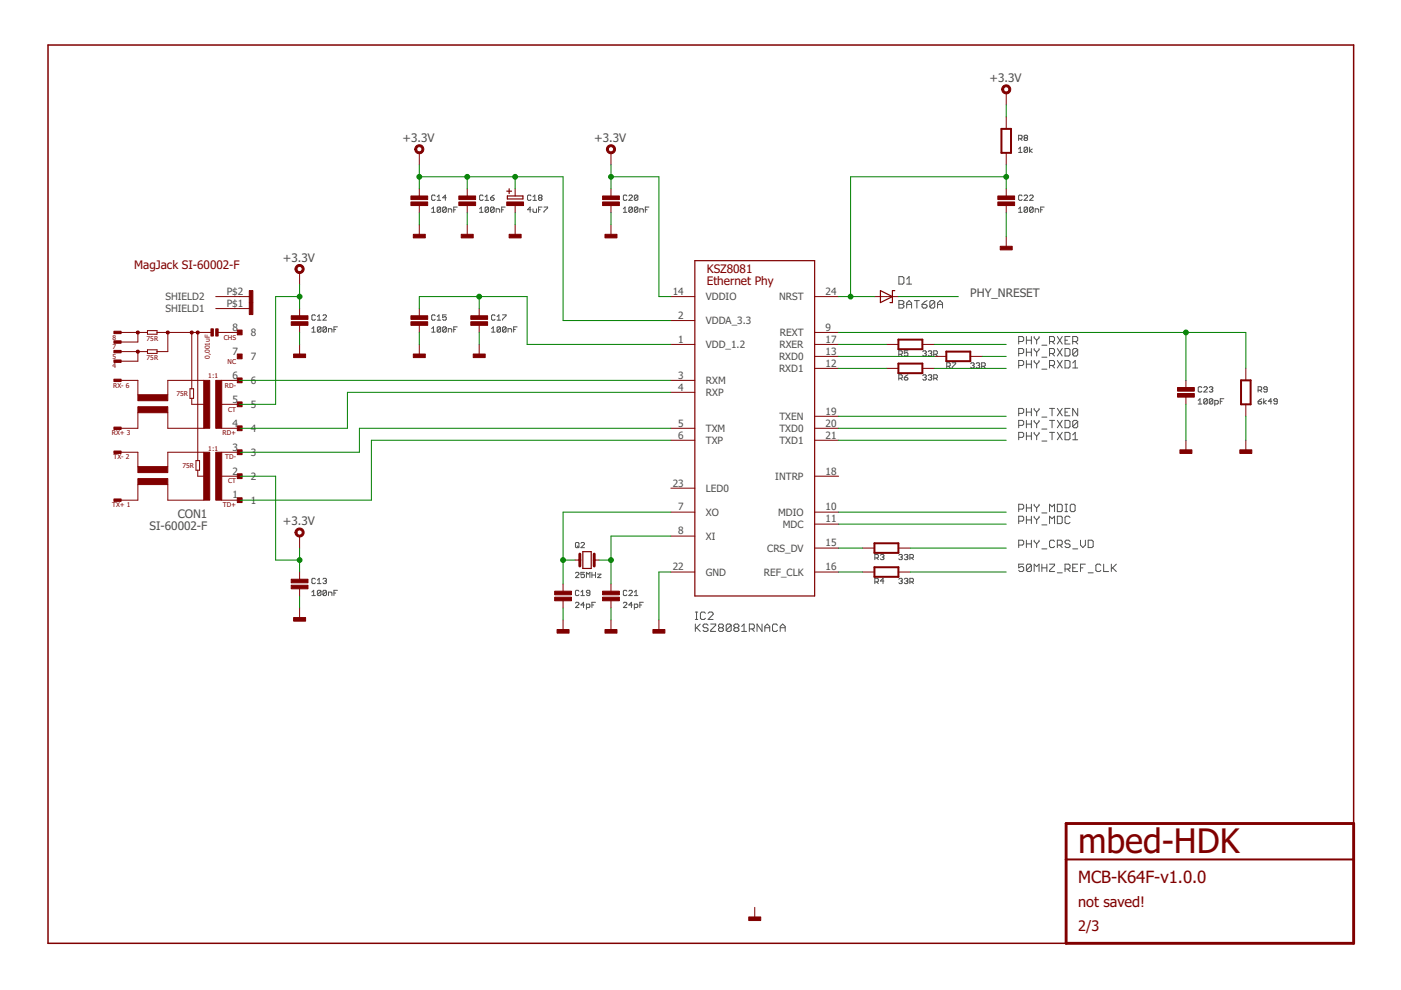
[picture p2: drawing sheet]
<svg xmlns="http://www.w3.org/2000/svg" width="297mm" height="210mm" viewBox="0 0 297 210" stroke-linecap="round" stroke-linejoin="round" font-family="sans-serif">
<g fill="none" stroke="#505050" stroke-width=".21">
<path d="M216 31.6l.3-.4v1.1M216 32.3h.7M216 29.4h.5l.2-.2v-.3l-.2-.2h-.5v1.1M216.3 29.4l.4 .4M217.3 29.2l-.2-.2 .2-.3 .6 .2-.2 .3M217.3 29.2l-.2 .2 .2 .4 .6-.2-.2-.4M217.3 29.2h.4M217.9 31.4l-.2-.2h-.4l-.2 .2v.8M217.9 31.4v.8l-.2 .1-.6-.1M217.9 31.4l-.8 .8M218.3 31.2v1.1M218.9 31.6l-.6 .4 .6 .3"/>
<path d="M91.5 45h.8M91.5 44.3l.4-.4v1.1M92.3 41.6l-.2-.2h-.4l-.2 .2v.7l.2 .2h.4l.2-.2M92.7 42.5h.7M92.7 41.7l.4-.3v1.1M93.4 44.1v.7l-.1 .2h-.4l-.2-.2M93.4 44.1l-.1-.2h-.4l-.2 .2v.7M93.4 44.1l-.7 .7M94.6 44.1v.7l-.2 .2h-.4l-.1-.2M94.6 44.1l-.2-.2h-.4l-.1 .2v.7M94.6 41.9h-.7l.5-.5v1.1M94.6 44.1l-.7 .7"/>
<path d="M95 45v-.7h.6l.2 .2v.5M96.2 44.5h.4M96.9 43.9h-.7v1.1M101.7 45h.7M101.7 44.3l.3-.4v1.1M102.4 41.6l-.2-.2h-.3l-.2 .2v.7l.2 .2h.3l.2-.2M102.8 42.5h.8M102.8 41.7l.4-.3v1.1M103.6 44.1v.7l-.2 .2h-.4l-.2-.2M103.6 44.1l-.2-.2h-.4l-.2 .2v.7M103.6 44.1l-.8 .7M104 41.9h.6l.2 .4-.2 .2h-.4l-.2-.2z"/>
<path d="M104.8 44.1v.7l-.2 .2h-.4l-.2-.2M104.8 44.1l-.2-.2h-.4l-.2 .2v.7M104.8 44.1l-.8 .7M104.8 41.4l-.8 .5M105.2 45v-.7h.5l.2 .2v.5M106.4 44.5h.3M107.1 43.9h-.7v1.1M112.6 44.5h-.8l.6-.6v1.1M112.6 41.6l-.2-.2h-.4l-.2 .2v.7l.2 .2h.4l.2-.2M113 44.3v.5l.2 .2h.5v-.7M113 42.5h.7M113 41.7l.4-.3v1.1"/>
<path d="M114.2 44.5h.4M114.4 41.9l-.2-.2 .2-.3h.3l.2 .2-.2 .3M114.4 41.9l-.2 .2 .2 .4h.3l.2-.2-.2-.4M114.4 41.9h.3M114.9 43.9h-.7v1.1M115.3 43.9h.8v.2l-.8 .7v.2M132.2 44.3l.3-.4v1.1M132.2 45h.7M132.9 41.6l-.2-.2h-.4l-.1 .2v.7l.1 .2h.4l.2-.2M133.3 41.6l.2-.2h.4l.2 .2v.1l-.8 .8h.8M134.1 44.1v.7l-.2 .2h-.4l-.2-.2M134.1 44.1l-.2-.2h-.4l-.2 .2v.7"/>
<path d="M134.1 44.1l-.8 .7M135.2 41.6l-.2-.2h-.3l-.2 .2v.7M135.2 44.1l-.2-.2h-.3l-.2 .2v.7M135.2 41.6v.7l-.2 .2h-.3l-.2-.2M135.2 44.1v.7l-.2 .2h-.3l-.2-.2M135.2 44.1l-.7 .7M135.2 41.6l-.7 .7M135.7 45v-.7h.5l.2 .2v.5M136.8 44.5h.4M137.6 43.9h-.8v1.1M190.6 58.7h.8l.2 .2v1.1l-.2 .2h-.8zM192.2 59.2l.5-.5v1.5"/>
<path d="M216 45h.7M216 44.3l.3-.4v1.1M216.7 41.6l-.2-.2h-.3l-.2 .2v.7l.2 .2h.3l.2-.2M217.1 41.6l.2-.2h.4l.2 .2v.1l-.8 .8h.8M217.9 44.1v.7l-.2 .2h-.4l-.2-.2M217.9 44.1l-.2-.2h-.4l-.2 .2v.7M217.9 44.1l-.8 .7M218.3 41.6l.2-.2h.4l.2 .2v.1l-.8 .8h.8M219.1 44.1v.7l-.2 .2h-.4l-.2-.2M219.1 44.1l-.2-.2h-.4l-.2 .2v.7M219.1 44.1l-.8 .7M219.5 45v-.7h.5l.2 .2v.5"/>
<path d="M220.6 44.5h.4M221.4 43.9h-.8v1.1M66.1 69.7l.4-.4v1.1M66.1 70.4h.8M66.9 67l-.2-.2h-.4l-.2 .2v.7l.2 .2h.4l.2-.2M67.3 67.1l.4-.3v1.1M67.3 67.9h.8M68.1 69.5l-.2-.2h-.4l-.2 .2v.7M68.1 69.5v.7l-.2 .2h-.4l-.2-.2M68.1 69.5l-.8 .7M68.5 67l.1-.2h.4l.2 .2v.1l-.7 .8h.7M69.2 69.5v.7l-.2 .2h-.4l-.1-.2"/>
<path d="M69.2 69.5l-.2-.2h-.4l-.1 .2v.7M69.2 69.5l-.7 .7M69.6 70.4v-.7h.6l.2 .1v.6M70.8 69.8h.4M71.5 69.3h-.7v1.1M91.5 69.7l.4-.4v1.1M91.5 70.4h.8M92.3 67l-.2-.2h-.4l-.2 .2v.7l.2 .2h.4l.2-.2M92.7 67.1l.4-.3v1.1M92.7 67.9h.7M93.4 69.5l-.1-.2h-.4l-.2 .2v.7M93.4 69.5v.7l-.1 .2h-.4l-.2-.2"/>
<path d="M93.4 69.5l-.7 .7M94.6 66.8h-.7v.5l.3-.2 .4 .2v.4l-.2 .2h-.4l-.1-.2M94.6 69.5l-.2-.2h-.4l-.1 .2v.7M94.6 69.5v.7l-.2 .2h-.4l-.1-.2M94.6 69.5l-.7 .7M95 70.4v-.7h.6l.2 .1v.6M96.2 69.8h.4M96.9 69.3h-.7v1.1M104.2 69.7l.4-.4v1.1M104.2 70.4h.8M105 67l-.2-.2h-.4l-.2 .2v.7l.2 .2h.4l.2-.2M105.4 67.9h.7"/>
<path d="M105.4 67.1l.4-.3v1.1M106.1 69.5v.7l-.2 .2h-.3l-.2-.2M106.1 69.5l-.2-.2h-.3l-.2 .2v.7M106.1 69.5l-.7 .7M106.6 66.8h.7l-.7 1.1M107.3 69.5v.7l-.2 .2h-.4l-.1-.2M107.3 69.5l-.2-.2h-.4l-.1 .2v.7M107.3 69.5l-.7 .7M107.7 70.4v-.7h.6l.2 .1v.6M108.9 69.8h.4M109.6 69.3h-.7v1.1M190.6 75.1h.5l.2-.2v-.3l-.2-.2h-.5v1.1"/>
<path d="M190.6 63.7h.8l.2 .3v.3l-.2 .2 .2 .3v.2l-.2 .3h-.8zM190.6 64.5h.8M190.9 75.1l.4 .4M192.2 64.5h1.1M192.2 65.3v-1l.5-.6 .6 .6v1M192.2 60.2h1.1M192.5 74.4h-.8v.5l.4-.1 .4 .1v.4l-.2 .2h-.4l-.2-.2M192.5 79.5l-.8 .5M193.9 63.7h1M194.4 63.7v1.6M195.5 64.5h.8l.3 .3v.2l-.3 .3h-.5l-.3-.3zM195.6 74.6l.2-.2h.4l.2 .2-.2 .3"/>
<path d="M195.6 79.7l.2-.2h.4l.2 .2-.2 .3M196 74.9h.2M196.2 74.9l.2 .2-.2 .4h-.4l-.2-.2M196.6 63.7l-1.1 .8M196.8 74.6l.2-.2h.4l.1 .2-.1 .3M196.8 79.7l.2-.2h.4l.1 .2-.1 .3M197.2 74.9h.2M197.4 74.9l.1 .2-.1 .4h-.4l-.2-.2M198 75.1h.5l.2-.2v-.3l-.2-.2h-.5v1.1M198.2 64l-.3-.3h-.5l-.3 .3v1M198.2 64v1l-.3 .3h-.5l-.3-.3M198.2 64l-1.1 1"/>
<path d="M198.4 75.1l.3 .4M198.8 64.5h1M198.8 65.3v-1l.5-.6 .5 .6v1M200.7 77.7h.6l.2-.2v-.4l-.2-.2h-.6v1.1M201.1 77.7l.4 .3M201.9 76.9h.7l-.7 1.1M205.8 77.1l.2-.2h.4l.1 .2-.1 .4M206.2 77.5h.2M206.4 77.5l.1 .2-.1 .3h-.4l-.2-.1M207 77.1l.2-.2h.3l.2 .2-.2 .4M207.3 77.5h.2M207.5 77.5l.2 .2-.2 .3h-.3l-.2-.1"/>
<path d="M208.1 77.7h.6l.2-.2v-.4l-.2-.2h-.6v1.1M208.5 77.7l.4 .3M216 75h.8l.2-.3v-.5l-.2-.3h-.8v1.6M216 77.5h.8l.2-.3v-.5l-.2-.3h-.8v1.6M216 72.4h.8l.2-.3v-.5l-.2-.2h-.8v1.5M217.6 71.4v1.5M217.6 73.9v1.6M217.6 76.4v1.6M217.6 72.1h1.1M217.6 74.7h1.1M217.6 77.2h1.1M218.7 71.4v1.5"/>
<path d="M218.7 73.9v1.6M218.7 76.4v1.6M219.3 71.4v.2l.5 .5M219.3 73.9v.3l.5 .5M219.3 76.4v.3l.5 .5M219.8 72.1v.8M219.8 74.7v.8M219.8 77.2v.8M220.3 71.4v.2l-.5 .5M220.3 73.9v.3l-.5 .5M220.3 76.4v.3l-.5 .5M220.9 73.2h1.1"/>
<path d="M220.9 75.7h1.1M220.9 78.3h1.1M222.5 75h.8l.3-.3v-.5l-.3-.3h-.8v1.6M222.5 77.5h.8l.3-.3v-.5l-.3-.3h-.8v1.6M222.5 72.4h.8l.3-.3v-.5l-.3-.2h-.8v1.5M223.1 72.4l.5 .5M223.1 75l.5 .5M223.1 77.5l.5 .5M224.2 71.4l1 1.5M224.2 73.9l1 1.6M224.2 76.4l1 1.6M225.2 71.4l-1 1.5"/>
<path d="M225.2 73.9l-1 1.6M225.2 76.4l-1 1.6M225.8 73.9h.8l.3 .3v1l-.3 .3h-.8zM225.8 76.4h.8l.3 .3v1l-.3 .3h-.8zM225.8 72.1h.5M226.9 71.4h-1.1v1.5h1.1M227.4 78h1.1M227.4 72.4h.8l.3-.3v-.5l-.3-.2h-.8v1.5M227.4 77l.6-.6v1.6M228 72.4l.5 .5M228.5 74.2v1l-.3 .3h-.5l-.3-.3M228.5 74.2l-.3-.3h-.5l-.3 .3v1"/>
<path d="M228.5 74.2l-1.1 1M190.6 80.2h.5l.2-.2v-.3l-.2-.2h-.5v1.1M190.9 80.2l.4 .4M191.7 80h.6l.2 .4-.2 .2h-.4l-.2-.2zM196 80h.2M196.2 80l.2 .2-.2 .4h-.4l-.2-.2M197.2 80h.2M197.4 80l.1 .2-.1 .4h-.4l-.2-.2M198 80.2h.5l.2-.2v-.3l-.2-.2h-.5v1.1M198.4 80.2l.3 .4M216 87.7h.8l.2-.3v-.6l-.2-.2h-.8v1.6M216 90.2h.8l.2-.3v-.5l-.2-.3h-.8v1.6"/>
<path d="M216 92.7h.8l.2-.2v-.6l-.2-.2h-.8v1.5M217.6 86.6v1.6M217.6 89.1v1.6M217.6 91.7v1.5M217.6 87.4h1.1M217.6 89.9h1.1M217.6 92.5h1.1M218.7 86.6v1.6M218.7 89.1v1.6M218.7 91.7v1.5M219.3 86.6v.2l.5 .6M219.3 89.1v.3l.5 .5"/>
<path d="M219.3 91.7v.2l.5 .6M219.8 87.4v.8M219.8 89.9v.8M219.8 92.5v.7M220.3 86.6v.2l-.5 .6M220.3 89.1v.3l-.5 .5M220.3 91.7v.2l-.5 .6M220.9 88.4h1.1M220.9 91h1.1M220.9 93.5h1.1M222.5 86.6h1.1M222.5 89.1h1.1"/>
<path d="M222.5 91.7h1.1M223.1 86.6v1.6M223.1 89.1v1.6M223.1 91.7v1.5M224.2 86.6l1 1.6M224.2 89.1l1 1.6M224.2 91.7l1 1.5M225.2 86.6l-1 1.6M225.2 89.1l-1 1.6M225.2 91.7l-1 1.5M225.8 89.1h.8l.3 .3v1l-.3 .3h-.8zM225.8 91.7h.8l.3 .2v1.1l-.3 .2h-.8z"/>
<path d="M225.8 87.4h.5M226.9 86.6h-1.1v1.6h1.1M227.4 92.2l.6-.5v1.5M227.4 93.2h1.1M228.5 86.6v1.6l-1.1-1.6v1.6M228.5 89.4l-.3-.3h-.5l-.3 .3v1M228.5 89.4v1l-.3 .3h-.5l-.3-.3M228.5 89.4l-1.1 1M254 85.7h.8M254 84.9l.4-.4v1.2M254.8 82.2l-.2-.2h-.4l-.2 .2v.7l.2 .2h.4l.2-.2M255.2 82.2l.2-.2h.4l.2 .2v.2l-.8 .7h.8"/>
<path d="M256 84.7v.8l-.2 .2h-.4l-.2-.2M256 84.7l-.2-.2h-.4l-.2 .2v.8M256 84.7l-.8 .8M256.4 82.2l.2-.2h.3l.2 .2-.2 .3M256.8 82.5h.1M256.9 82.5l.2 .2-.2 .4h-.3l-.2-.2M257.1 84.7l-.2-.2h-.3l-.2 .2v.8M257.1 84.7v.8l-.2 .2h-.3l-.2-.2M257.1 84.7l-.7 .8M257.6 85.7h.5l.2-.2v-.4l-.2-.2h-.5v1.1M258.7 85.1h.4M259.5 84.5h-.8v1.2"/>
<path d="M266.7 82.7h.6l.2-.2v-.3l-.2-.2h-.6v1.1M266.7 85.1h.6l.2 .4-.2 .2h-.4l-.2-.2zM267.1 82.7l.4 .4M267.5 84.5l-.8 .6M267.9 84.5v1.2M268.5 84.9l-.6 .4 .6 .4M268.7 82.5h-.6l-.2-.1 .2-.4h.4l.2 .2v.7l-.2 .2h-.4l-.2-.2M269.6 85.1h-.7l.6-.6v1.2M270.8 85.1h-.5l-.2-.2 .2-.4h.3l.2 .2v.8l-.2 .2h-.3l-.2-.2M122 115.2l.2-.2h.4l.1 .2v.8l-.1 .1h-.4l-.2-.1zM122.4 115.8l.3 .3M123.2 115.2l.2-.2 .5 .2v.2l-.7 .7h.7"/>
<path d="M185.5 118.3h.6l.1-.2v-.4l-.1-.1h-.6v1.1M185.9 118.3l.3 .4M186.6 117.7l.2-.1h.4l.2 .1-.2 .4M187 118.1h.2M187.2 118.1l.2 .2-.2 .4h-.4l-.2-.2M190.6 117.7l.5-.1 .2 .1-.2 .4M190.9 118.1h.2M191.1 118.1l.2 .2-.2 .4-.5-.2M191.7 117.7l.2-.1h.4l.2 .1-.2 .4M192.1 118.1h.2M192.3 118.1l.2 .2-.2 .4h-.4l-.2-.2M192.9 118.3h.6l.2-.2v-.4l-.2-.1h-.6v1.1"/>
<path d="M193.3 118.3l.4 .4M216 107.9h.8l.2-.2v-.5l-.2-.3h-.8v1.6M216 110.5h.8l.2-.3v-.5l-.2-.2h-.8v1.5M216 115.6h.8l.2-.3v-.5l-.2-.3h-.8v1.6M217 119.6h-1v.8l.5-.3h.3l.2 .3v.5l-.2 .3h-.6l-.2-.3M217.6 106.9v1.6M217.6 109.5v1.5M217.6 114.5v1.6M217.6 110.2h1.1M217.6 115.3h1.1M217.6 107.7h1.1M218.7 119.9l-1.1 1"/>
<path d="M218.7 119.9l-.3-.3h-.5l-.3 .3v1M218.7 106.9v1.6M218.7 109.5v1.5M218.7 114.5v1.6M218.7 119.9v1l-.3 .3h-.5l-.3-.3M219.3 106.9v.3l.5 .5M219.3 109.5v.2l.5 .5M219.3 114.5v.3l.5 .5M219.8 107.7v.8M219.8 110.2v.8M219.8 115.3v.8M220.3 106.9v.3l-.5 .5"/>
<path d="M220.3 109.5v.2l-.5 .5M220.3 114.5v.3l-.5 .5M220.9 111.3h1.1M220.9 116.4h1.1M220.9 108.8h1.1M220.9 119.6v1.6M222 119.6v1.6M222.5 108.5v-1.6l.6 .5 .5-.5v1.6M222.5 111v-1.5l.6 .5 .5-.5v1.5M222.5 119.6h1.1v.3l-1.1 1v.3h1.1M223.6 114.8l-.3-.3h-.5l-.3 .3v1l.3 .3h.5l.3-.3M224.2 109.5h.8l.2 .2v1.1l-.2 .2h-.8z"/>
<path d="M224.2 106.9h.8l.2 .3v1l-.2 .3h-.8zM224.2 115.6h.8l.2-.3v-.5l-.2-.3h-.8v1.6M224.7 115.6l.5 .5M225.8 106.9h.5M225.8 108.5h.5M226.1 106.9v1.6M226.9 109.7l-.3-.2h-.5l-.3 .2v1.1l.3 .2h.5l.3-.2M226.9 114.8l-.3-.3h-.5l-.3 .3v.3l.3 .2h.5l.3 .3v.2l-.3 .3h-.5l-.3-.3M227.2 106.9h.5l.2 .3v1l-.2 .3h-.5l-.3-.3v-1zM227.4 116.4h1.1M228.5 119.6h-1.1v1.6h1.1M229.1 114.5v1.1l.5 .5 .5-.5v-1.1"/>
<path d="M230.1 119.6h-1v1.6M230.7 114.5h.8l.3 .3v1l-.3 .3h-.8zM233.4 119.9l-.2-.3h-.6l-.3 .3v1l.3 .3h.6l.2-.3M234 119.6v1.6h1M235.6 119.6v1.6M236.7 119.6l-1.1 1M66.1 125.5l.4-.3v1.1M66.1 126.3h.8M66.9 122.8l-.2-.2h-.4l-.2 .2v.7l.2 .2h.4l.2-.2M67.3 123.7h.8M67.3 123l.4-.4v1.1M68.1 125.3l-.2-.1h-.4l-.2 .1v.8"/>
<path d="M68.1 125.3v.8l-.2 .2h-.4l-.2-.2M68.1 125.3l-.8 .8M68.5 122.8l.1-.2h.4l.2 .2-.2 .4M68.8 123.2h.2M69 123.2l.2 .2-.2 .3h-.4l-.1-.2M69.2 125.3l-.2-.1h-.4l-.1 .1v.8M69.2 125.3v.8l-.2 .2h-.4l-.1-.2M69.2 125.3l-.7 .8M69.6 126.3v-.8h.6l.2 .2v.6M70.8 125.7h.4M71.5 125.2h-.7v1.1M122 121.5l.2-.2h.4l.1 .2v.2l-.7 .8h.7"/>
<path d="M122 127.9l.2-.2h.4l.1 .2v.2l-.7 .7h.7M122.7 125.3l-.1-.1h-.4l-.2 .1v.8l.2 .2h.4l.1-.2M123.2 126.3h.7M123.2 125.5l.3-.3v1.1M123.9 121.3h-.7v.6l.3-.2 .4 .2v.4l-.2 .2h-.3l-.2-.2M123.9 128.3h-.7l.5-.6v1.1M124.3 122.5v-1.2l.4 .4 .4-.4v1.2M124.3 128.8h.6l.2-.2-.2-.5h-.6v1.1M125.1 125.7h-.6l-.2-.2 .2-.3h.4l.2 .1v.8l-.2 .2h-.4l-.2-.2M125.5 121.3v1.2M125.5 121.9h.8M125.5 128.3h.4"/>
<path d="M126.3 127.7h-.8v1.1M126.3 121.3v1.2M126.7 121.7h.7l-.7 .8h.7M132.2 127.9l.1-.2h.4l.2 .2v.2l-.7 .7h.7M132.9 125.3l-.2-.1h-.4l-.1 .1v.8l.1 .2h.4l.2-.2M133.3 125.3l.2-.1h.4l.2 .1v.2l-.8 .8h.8M134.1 128.3h-.8l.6-.6v1.1M134.5 128.8h.5l.2-.2v-.3l-.2-.2h-.5v1.1M134.5 125.5l.4-.3v1.1M134.5 126.3h.7M135.7 128.3h.3M136.4 127.7h-.7v1.1"/>
<path d="M147.4 132.3v1.6M147.4 131.3h.5M147.4 129.8h.5M147.7 133.1l.8 .8M147.7 129.8v1.5M148.5 132.3l-1.1 1M149.6 130l-.3-.2h-.5l-.3 .2v1.1l.3 .2h.5l.3-.2M150.1 132.6l-.3-.3h-.5l-.2 .3v.2l.2 .3h.5l.3 .2v.3l-.3 .3h-.5l-.2-.3M150.1 130l.3-.2h.5l.3 .2v.3l-1.1 1h1.1M150.7 132.3h1v.3l-1 1v.3h1M152.6 133.1l-.3-.3v-.2l.3-.3h.5l.3 .3v.2l-.3 .3M152.6 133.1h.5"/>
<path d="M152.6 133.1l-.3 .2v.3l.3 .3h.5l.3-.3v-.3l-.3-.2M155 132.6l-.3-.3h-.5l-.2 .3v1M155 132.6v1l-.3 .3h-.5l-.2-.3M155 132.6l-1 1M155.9 133.1l-.3-.3v-.2l.3-.3h.5l.3 .3v.2l-.3 .3M155.9 133.1h.5M155.9 133.1l-.3 .2v.3l.3 .3h.5l.3-.3v-.3l-.3-.2M157.2 133.9h1.1M157.2 132.8l.6-.5v1.6M158.9 133.3h.8l.2-.2v-.5l-.2-.3h-.8v1.6M159.4 133.3l.5 .6M161.6 132.3v1.6l-1.1-1.6v1.6"/>
<path d="M162.2 133.1h1M162.2 133.9v-1.1l.5-.5 .5 .5v1.1M164.8 132.6l-.2-.3h-.6l-.2 .3v1l.2 .3h.6l.2-.3M165.4 133.1h1.1M165.4 133.9v-1.1l.5-.5 .6 .5v1.1M185.5 123.4h.6l.1-.2v-.4l-.1-.2h-.6v1.1M185.9 123.4l.3 .3M187.4 123.2h-.8l.6-.6v1.1M190.6 122.8l.2-.2h.3l.2 .2-.2 .4M190.9 123.2h.2M191.1 123.2l.2 .2-.2 .3h-.3l-.2-.2M191.7 122.8l.2-.2h.4l.2 .2-.2 .4"/>
<path d="M192.1 123.2h.2M192.3 123.2l.2 .2-.2 .3h-.4l-.2-.2M192.9 123.4h.6l.2-.2v-.4l-.2-.2h-.6v1.1M193.3 123.4l.4 .3M219.3 121.2v-1.6l.5 .5 .5-.5v1.6M220.9 120.4h1.1M224.2 121.5h1M225.8 120.6h.8l.3-.2v-.5l-.3-.3h-.8v1.6M226.3 120.6l.6 .6M227.4 120.4h.6M229.1 120.4h.5M230.7 121.5h1.1"/>
<path d="M235.9 120.4l.8 .8"/>
</g>
<path d="M287 174.6v-165.1h-276.8v190.5h215.8" fill="none" stroke="#800000" stroke-width=".32"/>
<path d="M122.9 117.5v2.5M126 117.5v2.5M226 174.6h61v25.4h-61z" fill="none" stroke="#800000" stroke-width=".61"/>
<path d="M212.3 27.3h2.1v5.1h-2.1zM190.5 72h5.1v2h-5.1zM190.5 77.1h5.1v2h-5.1zM200.6 74.5h5.1v2.1h-5.1zM263.1 80.6h2.1v5.1h-2.1zM185.4 115.2h5.1v2h-5.1zM185.4 120.3h5.1v2h-5.1zM226 182.2h61" fill="none" stroke="#800000" stroke-width=".42"/>
<path d="M107.4 40.5h1.1M107.6 41.6h3.3v.6h-3.3zM107.9 40v1M147.3 55.3h25.4v71.1h-25.4zM186.7 61.6l2.5 1.3-2.5 1.3zM189.7 61.6h-.5v2.6h-.5M123.6 117h1.7v3.5h-1.7z" fill="none" stroke="#800000" stroke-width=".25"/>
<g fill="none" stroke="#800000" stroke-width=".21">
<path d="M213.3 19.7v2.5M88.9 32.4v2.5M129.5 32.4v2.5M213.3 24.8v2.5M213.3 32.4v2.5M63.5 57.8v2.5M88.9 40v1.6M88.9 43.6v1.5M88.9 47.6v2.6M99.1 40v1.6M99.1 43.6v1.5M99.1 47.6v2.6"/>
<path d="M109.2 40v1.6M109.2 43.6v1.5M109.2 47.6v2.6M129.5 40v1.6M129.5 43.6v1.5M129.5 47.6v2.6M213.3 40v1.6M213.3 43.6v1.5M213.3 50.2v2.5M25.7 70.5h5.6M25.7 74.5h5.6M29.2 70.5v2h-3.5"/>
<path d="M29.2 74.5v2.1h-3.5M31.3 70.1h2v.8h-2zM31.3 74.2h2v.7h-2zM33.3 70.5h11.4M35.6 70.5v4h-2.3M40.7 70.5v11.9M41.9 70.5v27.2M45.7 62.9h7.7M45.7 65.4h7.7M46.2 70.5h4.6M63.5 65.4v1.6M63.5 69v1.5"/>
<path d="M63.5 73v2.6M88.9 65.4v1.6M88.9 69v1.5M88.9 73v2.6M101.6 65.4v1.6M101.6 69v1.5M101.6 73v2.6M142.2 62.9h5.1M142.2 73h5.1M142.2 68h5.1M172.7 70.5h5.1M172.7 62.9h5.1"/>
<path d="M172.7 75.6h5.1M172.7 78.1h5.1M172.7 73h5.1M185.4 62.9h5.1M187.9 78.1h2.6M187.9 73h2.6M195.6 78.1h2.5M195.6 73h2.5M198.1 75.6h2.5M205.7 75.6h2.6M264.1 78.1v2.5M25.7 80.6h3.5v3.1"/>
<path d="M25.7 95.9h3.5v3M29.2 87.5v3.3h-3.5M35.6 87.5v3.3h7.6M40.3 82.4h.7v2.1h-.7zM40.7 84.5v1.2h2.8M41.6 97.7h.7v2h-.7zM41.9 99.7v1.3h1.3M43.2 80.6h-7.6v3.1M43.2 95.9h-7.6v3M47 80.6h3.8M47 90.8h3.8M47 95.9h3.8"/>
<path d="M47 85.7h3.8M142.2 80.6h5.1M142.2 83.2h5.1M142.2 90.8h5.1M142.2 93.3h5.1M172.7 90.8h5.1M172.7 93.3h5.1M172.7 88.3h5.1M251.4 80.6v1.6M251.4 84.2v1.5M251.4 93.3v2.6M264.1 85.7v2.6"/>
<path d="M264.1 93.3v2.6M29.2 102.7v3.3h-3.5M35.6 102.7v3.3h7.6M47 101h3.8M47 106h3.8M63.5 113.7v2.5M121.9 118.7h1M126 118.7h1M142.2 103.5h5.1M142.2 108.6h5.1M142.2 113.7h5.1M172.7 116.2h5.1"/>
<path d="M172.7 101h5.1M172.7 111.1h5.1M172.7 108.6h5.1M182.9 116.2h2.5M190.5 116.2h2.5M63.5 121.3v1.5M63.5 124.8v1.6M63.5 128.9v2.5M119.4 123.8v1.5M119.4 127.4v1.5M119.4 131.4v2.6M129.5 123.8v1.5"/>
<path d="M129.5 127.4v1.5M129.5 131.4v2.6M139.7 131.4v2.6M142.2 121.3h5.1M172.7 121.3h5.1M182.9 121.3h2.5M190.5 121.3h2.5M160 192.4v2.5"/>
</g>
<g fill="#800000" stroke="#800000" stroke-width=".21">
<path d="M117.6 125.3h3.6v.8h-3.6z"/>
<path d="M117.6 126.6h3.6v.8h-3.6z"/>
<path d="M127.8 125.3h3.5v.8h-3.5z"/>
<path d="M127.8 126.6h3.5v.8h-3.5z"/>
<path d="M118.1 133.5h2.5v.7h-2.5z"/>
<path d="M128.3 133.5h2.5v.7h-2.5z"/>
<path d="M138.4 133.5h2.6v.7h-2.6z"/>
<path d="M127.8 41.6h3.5v.7h-3.5z"/>
<path d="M127.8 42.8h3.5v.8h-3.5z"/>
<path d="M128.3 49.7h2.5v.7h-2.5z"/>
<path d="M87.1 41.6h3.6v.7h-3.6z"/>
<path d="M87.1 42.8h3.6v.8h-3.6z"/>
<path d="M97.3 41.6h3.5v.7h-3.5z"/>
<path d="M97.3 42.8h3.5v.8h-3.5z"/>
<path d="M87.6 49.7h2.6v.7h-2.6z"/>
<path d="M97.8 49.7h2.5v.7h-2.5z"/>
<path d="M107.9 49.7h2.6v.7h-2.6z"/>
<path d="M99.8 67h3.6v.7h-3.6z"/>
<path d="M99.8 68.2h3.6v.8h-3.6z"/>
<path d="M87.1 67h3.6v.7h-3.6z"/>
<path d="M87.1 68.2h3.6v.8h-3.6z"/>
<path d="M87.6 75.1h2.6v.7h-2.6z"/>
<path d="M100.3 75.1h2.6v.7h-2.6z"/>
<path d="M107.4 42.8h3.6v.8h-3.6z"/>
<path d="M211.6 41.6h3.5v.7h-3.5z"/>
<path d="M211.6 42.8h3.5v.8h-3.5z"/>
<path d="M212.1 52.2h2.5v.8h-2.5z"/>
<path d="M262.9 95.4h2.5v.7h-2.5z"/>
<path d="M249.7 82.2h3.5v.7h-3.5z"/>
<path d="M249.7 83.4h3.5v.8h-3.5z"/>
<path d="M250.2 95.4h2.5v.7h-2.5z"/>
<path d="M158.7 194.4h2.6v.8h-2.6z"/>
<path d="M50.3 105.5h1v1.1h-1z"/>
<path d="M50.3 100.5h1v1h-1z"/>
<path d="M50.3 95.4h1v1h-1z"/>
<path d="M45.7 95.9h1.3v10.1h-1.3z"/>
<path d="M43.2 95.9h1.3v10.1h-1.3z"/>
<path d="M29.2 101.5h6.4v1.2h-6.4z"/>
<path d="M29.2 98.9h6.4v1.3h-6.4z"/>
<path d="M50.3 90.3h1v1h-1z"/>
<path d="M50.3 85.2h1v1h-1z"/>
<path d="M50.3 80.1h1v1.1h-1z"/>
<path d="M45.7 80.6h1.3v10.2h-1.3z"/>
<path d="M43.2 80.6h1.3v10.2h-1.3z"/>
<path d="M29.2 86.2h6.4v1.3h-6.4z"/>
<path d="M29.2 83.7h6.4v1.3h-6.4z"/>
<path d="M45.7 69.7h.5v1.5h-.5z"/>
<path d="M44.7 69.7h.5v1.5h-.5z"/>
<path d="M24.2 76.3h1.5v.5h-1.5z"/>
<path d="M24.2 74.3h1.5v.5h-1.5z"/>
<path d="M24.2 72.3h1.5v.5h-1.5z"/>
<path d="M24.2 70.2h1.5v.5h-1.5z"/>
<path d="M24.2 80.4h1.5v.5h-1.5z"/>
<path d="M24.2 90.6h1.5v.5h-1.5z"/>
<path d="M24.2 95.6h1.5v.5h-1.5z"/>
<path d="M24.2 105.8h1.5v.5h-1.5z"/>
<path d="M50.3 75.1h1v1h-1z"/>
<path d="M50.3 70h1v1h-1z"/>
<path d="M61.7 67h3.6v.7h-3.6z"/>
<path d="M61.7 68.2h3.6v.8h-3.6z"/>
<path d="M62.3 75.1h2.5v.7h-2.5z"/>
<path d="M61.7 122.8h3.6v.8h-3.6z"/>
<path d="M61.7 124.1h3.6v.7h-3.6z"/>
<path d="M62.3 130.9h2.5v.8h-2.5z"/>
<path d="M52.9 61.6h.7v2.6h-.7z"/>
<path d="M52.9 64.2h.7v2.5h-.7z"/>
</g>
<g fill="#800000" stroke="#800000" stroke-width=".21">
<path d="M128.8 31.1a.97 .97 0 0 1 1.5 0 .97 .97 0 0 1-.5 1.5 .97 .97 0 0 1-1.2-1h.4a.56 .56 0 0 1 .8-.4 .56 .56 0 0 1 .1 .9 .56 .56 0 0 1-.9-.3v-.2h-.4z" fill-rule="evenodd"/>
<path d="M88.1 31.1a.96 .96 0 0 1 1.6 0 .96 .96 0 0 1-.5 1.4 .96 .96 0 0 1-1.3-.9h.4a.56 .56 0 0 1 .9-.4 .56 .56 0 0 1 .1 .9 .56 .56 0 0 1-.9-.3l-.1-.2h-.4z" fill-rule="evenodd"/>
<path d="M212.6 18.4a.96 .96 0 0 1 1.5 0 .96 .96 0 0 1-.4 1.4 .96 .96 0 0 1-1.3-.9h.4a.56 .56 0 0 1 .8-.4 .56 .56 0 0 1 .1 .9 .56 .56 0 0 1-.9-.3v-.2h-.4z" fill-rule="evenodd"/>
<path d="M41.6 70.3a.33 .33 0 0 1 .6 0 .33 .33 0 0 1-.2 .5 .33 .33 0 0 1-.4-.3l.3-.2 .2 .2a.24 .24 0 0 1-.3 .1 .24 .24 0 0 1-.2-.3z" fill-rule="evenodd"/>
<path d="M40.4 70.3a.33 .33 0 0 1 .5 0 .33 .33 0 0 1-.1 .5 .33 .33 0 0 1-.5-.3l.4-.2 .1 .2a.24 .24 0 0 1-.3 .1 .24 .24 0 0 1-.1-.3z" fill-rule="evenodd"/>
<path d="M35.3 70.3a.33 .33 0 0 1 .5 0 .33 .33 0 0 1-.1 .5 .33 .33 0 0 1-.5-.3l.4-.2 .1 .3-.2 .1-.3-.2z" fill-rule="evenodd"/>
<path d="M28.9 74.4a.33 .33 0 0 1 .6 0 .33 .33 0 0 1-.2 .5 .33 .33 0 0 1-.4-.4l.3-.1 .2 .3h-.3l-.2-.2z" fill-rule="evenodd"/>
<path d="M28.9 70.3a.33 .33 0 0 1 .6 0 .33 .33 0 0 1-.2 .5 .33 .33 0 0 1-.4-.3l.3-.2 .2 .3-.3 .1-.2-.2z" fill-rule="evenodd"/>
<path d="M62.8 56.5a.97 .97 0 0 1 1.5 0 .97 .97 0 0 1-.5 1.5 .97 .97 0 0 1-1.3-1h.4a.56 .56 0 0 1 .8-.5 .56 .56 0 0 1 .2 .9 .56 .56 0 0 1-.9-.2l-.1-.2h-.4z" fill-rule="evenodd"/>
<path d="M62.8 112.3a.97 .97 0 0 1 1.5 .1 .97 .97 0 0 1-.5 1.4 .97 .97 0 0 1-1.3-.9h.4a.56 .56 0 0 1 .8-.5 .56 .56 0 0 1 .2 .9 .56 .56 0 0 1-.9-.2l-.1-.2h-.4z" fill-rule="evenodd"/>
</g>
<g fill="none" stroke="#008000" stroke-width=".21">
<path d="M88.9 37.5h30.5v30.5h22.8M88.9 34.9v5.1M99.1 37.5v2.5M109.2 37.5v2.5M129.5 37.5h10.2v25.4h2.5M129.5 34.9v5.1M213.3 22.2v2.6M213.3 34.9v5.1M213.3 37.5h-33v25.4M88.9 45.1v2.5M99.1 45.1v2.5M109.2 45.1v2.5"/>
<path d="M129.5 45.1v2.5M213.3 45.1v5.1M63.5 60.3v5.1M63.5 70.5v2.5M63.5 62.9h-5.1v22.8h-7.6M88.9 65.4v-2.5h22.9v10.1h30.4M88.9 70.5v2.5M101.6 62.9v2.5M101.6 70.5v2.5M177.8 70.5h86.3v7.6M177.8 78.1h10.1M177.8 75.6h20.3"/>
<path d="M177.8 73h10.1M177.8 62.9h7.6M190.5 62.9h12.7M198.1 78.1h15.2M198.1 73h15.2M208.3 75.6h5M251.4 70.5v10.1M50.8 80.6h91.4M142.2 83.2h-68.5v7.6h-22.9M142.2 90.8h-66v5.1h-25.4M142.2 93.3h-63.5v12.7h-27.9M177.8 90.8h35.5"/>
<path d="M177.8 93.3h35.5M177.8 88.3h35.5M251.4 85.7v7.6M264.1 88.3v5M50.8 101h7.6v17.7h5.1M63.5 116.2v5.1M119.4 118.7h2.5M127 118.7h2.5M142.2 113.7h-12.7v10.1M142.2 108.6h-22.8v15.2M177.8 108.6h35.5M177.8 116.2h5.1"/>
<path d="M177.8 111.1h35.5M193 116.2h20.3M63.5 126.4v2.5M119.4 128.9v2.5M129.5 128.9v2.5M142.2 121.3h-2.5v10.1M177.8 121.3h5.1M193 121.3h20.3"/>
</g>
<g fill="#008000" stroke="#008000" stroke-width=".21">
<circle cx="119.4" cy="118.7" r=".51"/>
<circle cx="129.5" cy="118.7" r=".51"/>
<circle cx="129.5" cy="37.5" r=".51"/>
<circle cx="88.9" cy="37.5" r=".51"/>
<circle cx="99.1" cy="37.5" r=".51"/>
<circle cx="109.2" cy="37.5" r=".51"/>
<circle cx="63.5" cy="62.9" r=".51"/>
<circle cx="63.5" cy="118.7" r=".51"/>
<circle cx="101.6" cy="62.9" r=".51"/>
<circle cx="213.3" cy="37.5" r=".51"/>
<circle cx="180.3" cy="62.9" r=".51"/>
<circle cx="251.4" cy="70.5" r=".51"/>
</g>
<text font-size="7.2" fill="#800000" x="228.6" y="181">mbed-HDK</text>
<text font-size="3.6" fill="#800000" x="228.6" y="187.3">MCB-K64F-v1.0.0</text>
<g font-size="3.1" fill="#800000">
<text x="228.6" y="192.4">not saved!</text>
<text x="228.6" y="197.5">2/3</text>
</g>
<g font-size="2.5" fill="#505050">
<text x="209.8" y="17.4">+3.3V</text>
<text x="85.4" y="30.1">+3.3V</text>
<text x="126" y="30.1">+3.3V</text>
<text x="60" y="55.5">+3.3V</text>
<text x="205.7" y="62.9">PHY_NRESET</text>
<text x="31.7" y="112.4">SI-60002-F</text>
<text x="37.7" y="109.9">CON1</text>
<text x="60" y="111.4">+3.3V</text>
</g>
<g font-size="2.5" fill="#800000">
<text x="28.4" y="57">MagJack SI-60002-F</text>
<text x="149.9" y="57.8">KSZ8081</text>
<text x="149.9" y="60.3">Ethernet Phy</text>
</g>
<g font-size="2.1" fill="#505050">
<text x="35.1" y="63.6">SHIELD2</text>
<text x="48.1" y="65.1">P$1</text>
<text x="48.1" y="62.5">P$2</text>
<text x="142.7" y="62.5">14</text>
<text x="149.7" y="63.6">VDDIO</text>
<text x="165.2" y="63.6">NRST</text>
<text x="175" y="62.5">24</text>
<text x="35.1" y="66.2">SHIELD1</text>
<text x="49.3" y="70.1">8</text>
<text x="53.2" y="71.3">8</text>
<text x="143.8" y="67.6">2</text>
<text x="149.7" y="68.7">VDDA_3.3</text>
<text x="165.3" y="71.3">REXT</text>
<text x="175" y="70.1">9</text>
<text x="49.3" y="75.2">7</text>
<text x="53.2" y="76.3">7</text>
<text x="143.8" y="72.7">1</text>
<text x="149.7" y="73.8">VDD_1.2</text>
<text x="165.2" y="76.3">RXD0</text>
<text x="165.3" y="73.8">RXER</text>
<text x="175" y="75.2">13</text>
<text x="175" y="77.8">12</text>
<text x="175" y="72.7">17</text>
<text x="49.3" y="80.3">6</text>
<text x="53.2" y="81.4">6</text>
<text x="143.8" y="80.3">3</text>
<text x="143.8" y="82.8">4</text>
<text x="149.7" y="81.4">RXM</text>
<text x="149.7" y="84">RXP</text>
<text x="165.2" y="78.9">RXD1</text>
<text x="49.3" y="85.4">5</text>
<text x="53.2" y="86.5">5</text>
<text x="165.3" y="89">TXEN</text>
<text x="175" y="87.9">19</text>
<text x="49.3" y="95.5">3</text>
<text x="49.3" y="90.5">4</text>
<text x="53.2" y="91.6">4</text>
<text x="143.8" y="90.5">5</text>
<text x="143.8" y="93">6</text>
<text x="149.7" y="91.6">TXM</text>
<text x="149.7" y="94.1">TXP</text>
<text x="165.3" y="91.6">TXD0</text>
<text x="165.3" y="94.1">TXD1</text>
<text x="175" y="90.5">20</text>
<text x="175" y="93">21</text>
<text x="49.3" y="100.6">2</text>
<text x="53.2" y="101.7">2</text>
<text x="53.2" y="96.7">3</text>
<text x="164.4" y="101.7">INTRP</text>
<text x="175" y="100.6">18</text>
<text x="49.3" y="105.7">1</text>
<text x="53.2" y="106.8">1</text>
<text x="142.7" y="103.2">23</text>
<text x="149.7" y="104.3">LED0</text>
<text x="143.8" y="113.3">8</text>
<text x="143.8" y="108.2">7</text>
<text x="149.7" y="109.3">XO</text>
<text x="165" y="109.3">MDIO</text>
<text x="166" y="111.9">MDC</text>
<text x="175" y="110.8">11</text>
<text x="175" y="108.2">10</text>
<text x="149.7" y="114.4">XI</text>
<text x="162.7" y="117">CRS_DV</text>
<text x="175" y="115.8">15</text>
<text x="142.7" y="120.9">22</text>
<text x="149.7" y="122">GND</text>
<text x="162" y="122">REF_CLK</text>
<text x="175" y="120.9">16</text>
</g>
<g font-size="1.4" fill="#800000">
<text x="23.9" y="76.1">5</text>
<text x="23.9" y="74.1">7</text>
<text x="23.9" y="72">8</text>
<text x="31.1" y="76.3">75R</text>
<text x="31.1" y="72.3">75R</text>
<text x="44.5" y="76.1" transform="rotate(-90 44.5 76.1)">0,001uF</text>
<text x="47.5" y="72">CHS</text>
<text x="48.3" y="77.1">NC</text>
<text x="23.9" y="78.1">4</text>
<text x="24" y="82.2">RX- 6</text>
<text x="37.4" y="84">75R</text>
<text x="44.2" y="80.1">1:1</text>
<text x="47.7" y="82.2">RD-</text>
<text x="48.4" y="87.3">CT</text>
<text x="23.7" y="92.3">RX+ 3</text>
<text x="44.2" y="95.6">1:1</text>
<text x="47.2" y="92.3">RD+</text>
<text x="24.1" y="97.4">TX- 2</text>
<text x="38.7" y="99.2">75R</text>
<text x="47.8" y="97.4">TD-</text>
<text x="23.8" y="107.6">TX+ 1</text>
<text x="47.2" y="107.6">TD+</text>
<text x="48.4" y="102.5">CT</text>
</g>
</svg>
